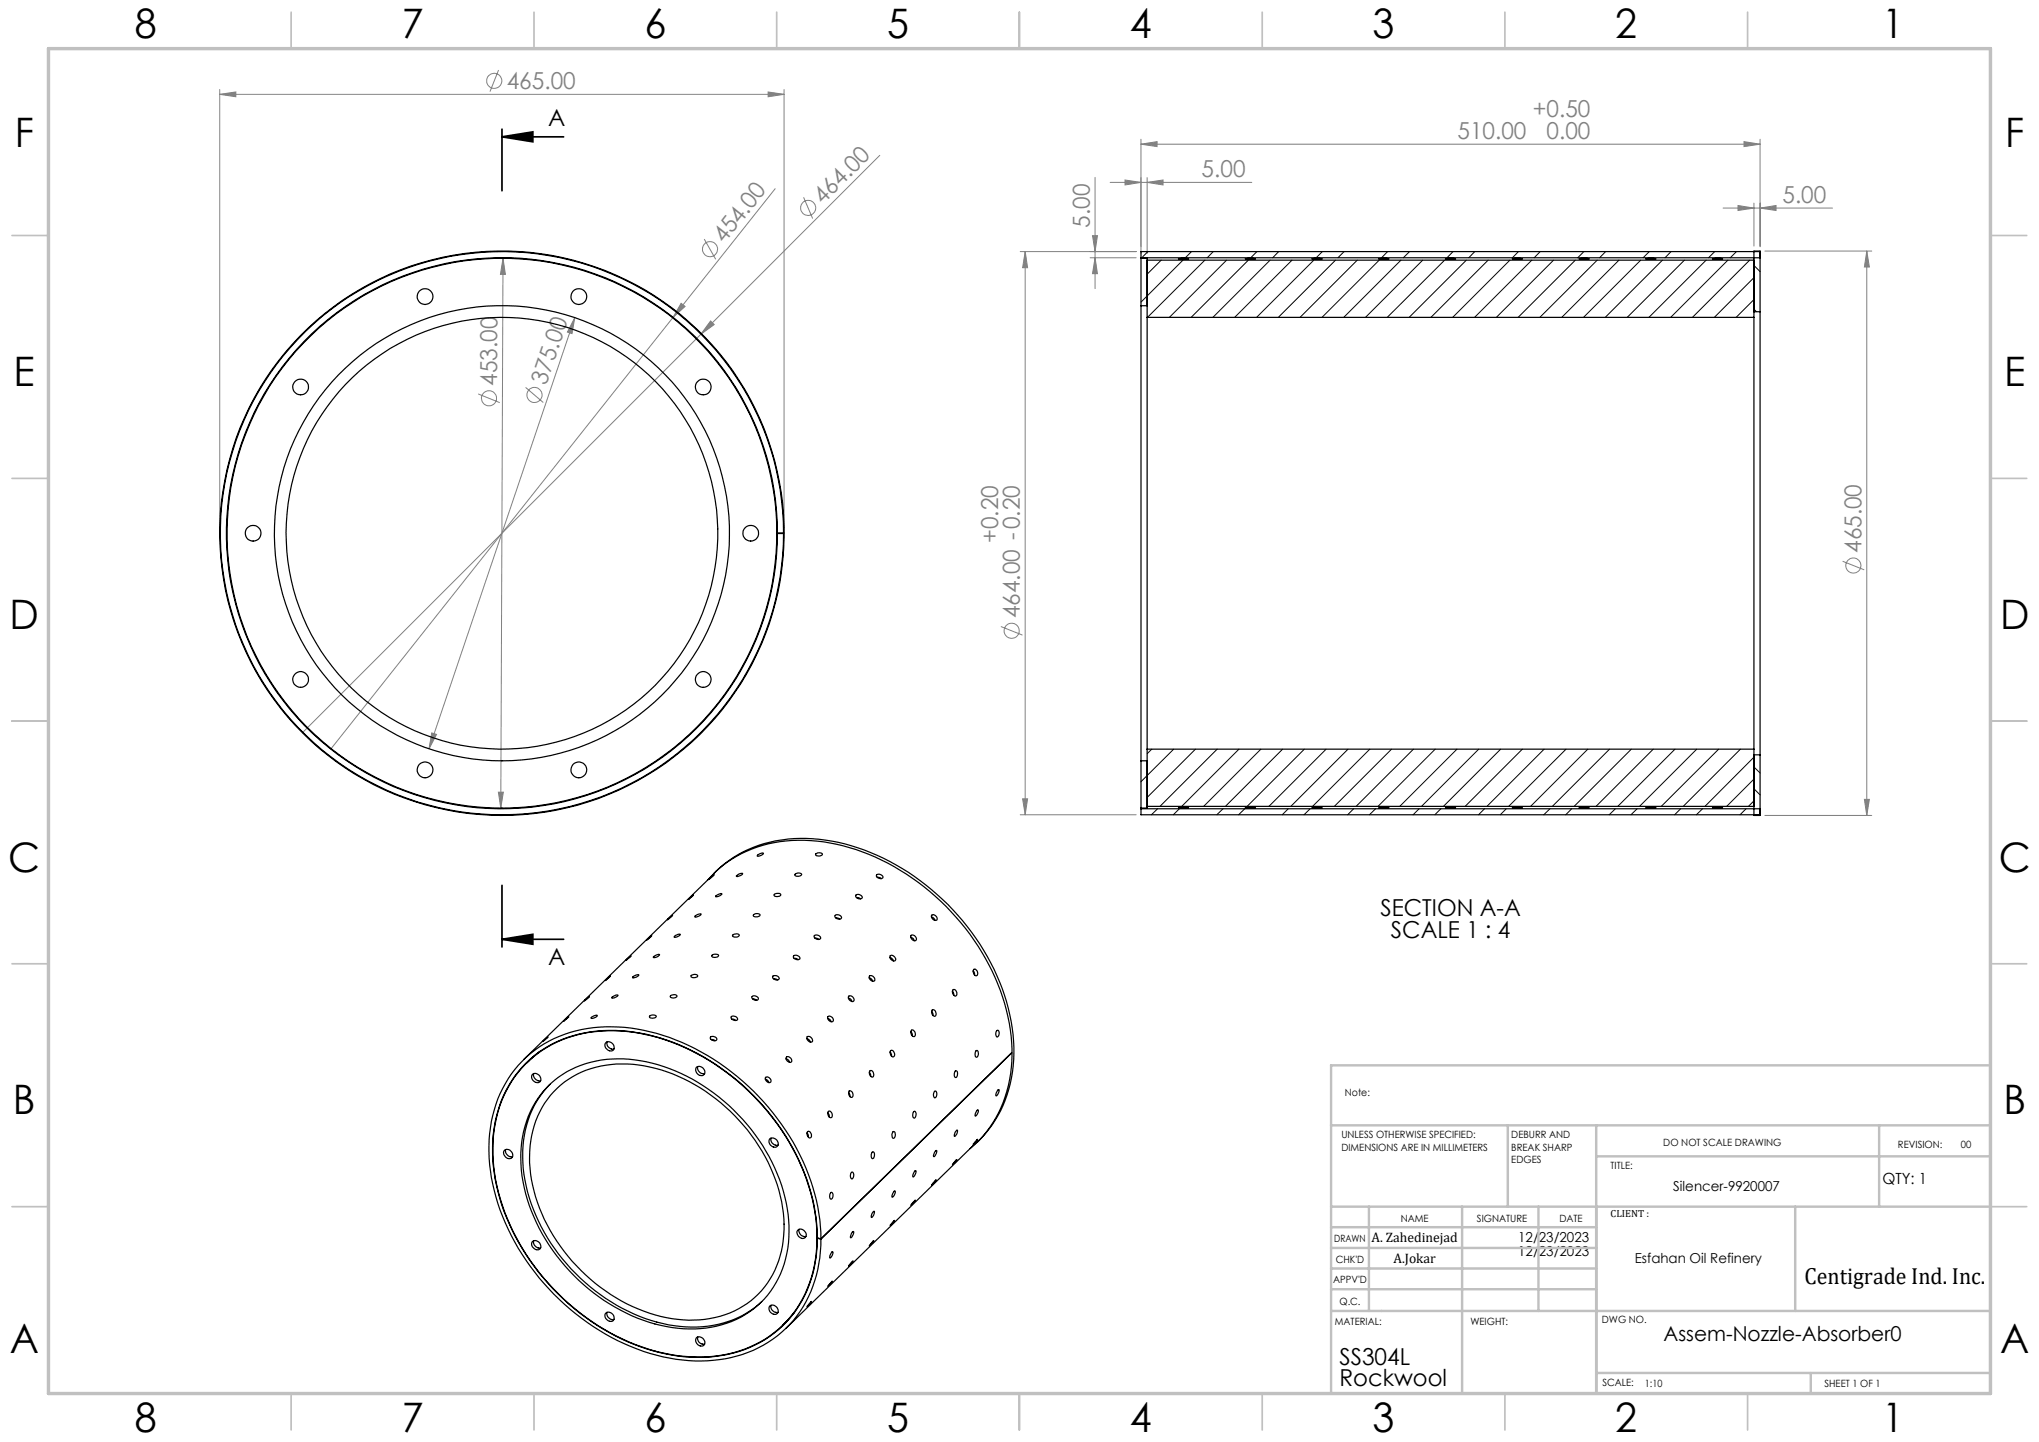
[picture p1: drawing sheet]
<svg xmlns="http://www.w3.org/2000/svg" width="420mm" height="297mm" viewBox="0 0 420 297" stroke-linecap="round" stroke-linejoin="round" font-family="sans-serif">
<g fill="none" stroke="#808080" stroke-width=".21">
<path d="M45.3 19.4l3.3-.5v1zM45.3 18.4v90.4M45.3 19.4h116.2M102.7 14.4l-1.8 4.5M158.2 18.9l3.3 .5-3.3 .5zM161.5 18.4v90.4M159.7 38.9l-21.1 26.5M181.2 32l-118.8 118.8M225.6 36.5v22.9M228.7 37.6h29.1M231.7 37.1l3.3 .5-3.3 .5zM235 29.7l3.3-.5v1z"/>
<path d="M235 28.7v23.5M235 29.7h127.5M236.3 37.6l3.3-.5v1zM236.3 36.6v15.6M359.2 29.2l3.3 .5-3.3 .5zM362.5 28.7v22.1M103.6 53.2l.5 3.3h-1zM103.6 53.2l-.4 113.2M145.1 49.2l2.3 4.2M165.5 40.6l1.9 4.4M210.1 51.8h23.9M211.2 51.8v116"/>
<path d="M211.2 51.8l.5 3.3h-1.1zM224.5 53.1h9.5M225 48.5h1.1l-.5 3.3zM225.6 53.1l.5 3.3h-1.1zM354.9 42.9h22.6M358 42.3l3.3 .6-3.3 .5zM361.3 41.8v8.9M362.5 42.9l3.3-.6v1.1zM363.5 51.7h22.1M384.5 51.7l.6 3.3h-1.1zM384.5 51.7v116.3M108.3 79.8l3.6 3.1"/>
<path d="M118.4 65.4l-.6 3.3-.9-.3zM118.4 65.4l-30 88.8M138.6 65.4l-70.5 88.9M140.3 62.5l.8 .6-2.5 2.3zM146.4 66.1l.7 .7-2.7 2zM98.5 81.1l4.4 1.8M379.6 115.6l4.4 1.8M206.2 129l4.4 1.8M88.9 151l1 .3-1.5 2.9zM102.7 163.2h1l-.5 3.2zM210.1 167.8h23.9M210.6 164.5h1.1l-.5 3.3z"/>
<path d="M363.5 168h22.1M384 164.6h1.1l-.6 3.4z"/>
<circle cx="101.8" cy="16.7" r="1.56"/>
<circle cx="146.2" cy="51.3" r="1.56"/>
<circle cx="166.5" cy="42.8" r="1.55"/>
<circle cx="100.7" cy="82" r="1.56"/>
<circle cx="110.1" cy="81.3" r="1.56"/>
<circle cx="381.8" cy="116.5" r="1.55"/>
<circle cx="208.4" cy="129.9" r="1.55"/>
</g>
<path d="M103.4 28.2h12.7M103.4 26.6v12.7M103.4 28.2l6.3-1v2zM103.4 182.3v12.7M103.4 193.5h12.7M103.4 193.5l6.3-1.1v2.1z" fill="none" stroke="#000" stroke-width=".35"/>
<g fill="none" stroke="#c0c0c0" stroke-width=".35">
<path d="M60 2.5v7.5M110 2.5v7.5M160 2.5v7.5M210 2.5v7.5M260 2.5v7.5M310 2.5v7.5M360 2.5v7.5M2.5 48.5h7.5M410 48.5h7.5M2.5 98.5h7.5M410 98.5h7.5M2.5 148.5h7.5"/>
<path d="M410 148.5h7.5M2.5 198.5h7.5M410 198.5h7.5M2.5 248.5h7.5M410 248.5h7.5M60 287v7.5M110 287v7.5M160 287v7.5M210 287v7.5M260 287v7.5M310 287v7.5M360 287v7.5"/>
</g>
<g fill="none" stroke="#c0c0c0" stroke-width=".5">
<path d="M410 219.4h-135.8v67.4M274.2 231.8h135.8M310.6 231.8v16.7M328.8 231.8v55.2M328.8 238.2h81.2M387.1 231.8v16.7M274.2 248.5h135.8M274.2 257h54.6M274.2 252.8h54.6M282 248.5v21.5M301.2 248.5v38.3M316.9 248.5v21.5"/>
<path d="M369.8 248.5v21.5M274.2 265.5h54.6M274.2 261.3h54.6M274.2 270h135.8M328.8 282.8h81.2M373 282.8v4.2"/>
</g>
<path d="M10 10h400v277h-400z" fill="none" stroke="#c0c0c0" stroke-width=".7"/>
<path d="M103.4 28.2l6.3-1v2zM103.4 193.5l6.3-1.1v2.1z" fill="#000"/>
<g fill="#808080">
<path d="M146.4 66.1l.7 .7-2.7 2z"/>
<path d="M140.3 62.5l.8 .6-2.5 2.3z"/>
<path d="M236.3 37.6l3.3-.5v1zM231.7 37.1l3.3 .5-3.3 .5z"/>
<path d="M45.3 19.4l3.3-.5v1zM158.2 18.9l3.3 .5-3.3 .5z"/>
<path d="M88.9 151l-.5 3.2 1.5-2.9zM118.4 65.4l-1.5 3 .9 .3z"/>
<path d="M102.7 163.2l.5 3.2 .5-3.2zM103.6 53.2l-.5 3.3h1z"/>
<path d="M225 48.5h1.1l-.5 3.3zM225.6 53.1l.5 3.3h-1.1zM384.5 51.7l.6 3.3h-1.1zM384 164.6h1.1l-.6 3.4zM211.2 51.8l.5 3.3h-1.1zM210.6 164.5h1.1l-.5 3.3z"/>
<path d="M358 42.3l3.3 .6-3.3 .5zM362.5 42.9l3.3-.6v1.1zM235 29.7l3.3-.5v1zM359.2 29.2l3.3 .5-3.3 .5z"/>
</g>
<g fill="none" stroke="#000" stroke-width=".25">
<path d="M235 53.1v.1M235 53.2h1.3v12.2M235 53.2v9.8M235 53.1h127.5M236.3 53.6h125M242.7 53.3h2.1zM256.5 53.3h2.1zM270.2 53.3h2.1zM284 53.3h2.1zM297.7 53.3h2.1zM311.5 53.3h2.1zM325.3 53.3h2z"/>
<path d="M339 53.3h2.1zM352.7 53.3h2.1zM362.5 51.8h-127.5v1.3M63 68.2a58 58 0 0 1 62.9-11.8 58 58 0 0 1 35.5 53.4h-1.3a56.7 56.7 0 0 0-83.9-49.7 56.7 56.7 0 0 0-3.7 97.4 56.7 56.7 0 0 0 87.4-43.1l.2-4.5h1.3a58 58 0 0 1-80.6 53.3 58 58 0 0 1-17.8-95zM235 63v93.7M235 63h1.3M236.3 65.4v88.9M236.3 65.4h125M361.3 65.4v88.9M361.3 64.2h1.2M362.5 64.2v91.3M362.5 64.2v-12.5h-1.2v13.7"/>
<path d="M235 156.7h1.3M235 156.7v9.7M236.3 154.3h125M236.3 154.3v12.1h-1.3M361.3 154.3v13.7h1.2v-12.5M361.3 155.5h1.2M147.1 179.8a25.3 25.3 0 0 1 20.3-7 44.7 44.7 0 0 1 27.9 13.5 44.9 44.9 0 0 1 13.5 29.3 25.5 25.5 0 0 1-7.5 19.7M147.2 179.9l-39.3 38.3M156 176.1a1.22 1.22 0 0 1 1.3-.3 1.34 1.34 0 0 1-1.3 .5zM168 175.9a.98 .98 0 0 1 1.4 .1 .92 .92 0 0 1-1.4 0zM235 166.4v.2M235 166.6v1.2h127.5"/>
<path d="M235 166.6h127.5M236.3 166.1h125M242.7 166.3l.6-.1 1.5 .1-1 .1zM256.5 166.3l.6-.1 1.5 .1-1.1 .1zM270.2 166.3l.6-.1 1.5 .1-1 .1zM284 166.3l.6-.1 1.5 .1-1.1 .1zM297.7 166.3l.6-.1 1.5 .1-1 .1zM311.5 166.3l.6-.1 1.5 .1-1.1 .1zM325.3 166.3l.5-.1 1.5 .1-1 .1zM339 166.3l.6-.1 1.5 .1-1.1 .1zM352.7 166.3l.6-.1 1.5 .1-1 .1zM129.2 197.6l.8-.7-1.1 .9z"/>
<path d="M133.3 193.5l1-.8-1.1 .9zM134.7 197a1.18 1.18 0 0 1 1.2-.3 1.27 1.27 0 0 1-1.4 .5zM137.5 189.4l1-.9zM138.9 192.9a1.16 1.16 0 0 1 1.3-.4 1.46 1.46 0 0 1-1.3 .5zM142 185l.8-.6-1 .9zM143.2 188.7a1.22 1.22 0 0 1 1.2-.4 1.46 1.46 0 0 1-1.3 .5zM145.8 181.2a25.1 25.1 0 0 1 21.2-8.1 44.7 44.7 0 0 1 27.9 13.6 44.9 44.9 0 0 1 13.6 29.3 25 25 0 0 1-8.7 20.6M146.2 181l.9-.8-1.1 .9zM146.7 196.7a1.01 1.01 0 0 1 1.3 .1 .83 .83 0 0 1-1.4 0zM147.4 184.6l.1-.1a1.18 1.18 0 0 1 1.2-.4v.1a1.35 1.35 0 0 1-1.3 .4zM151 192.6a.92 .92 0 0 1 1.3 0 .95 .95 0 0 1-1.4 .2zM151.7 180.4l.1-.1a1.12 1.12 0 0 1 1.2-.4 1.37 1.37 0 0 1-1.3 .6z"/>
<path d="M155.2 188.4a.94 .94 0 0 1 1.4 .1 .95 .95 0 0 1-1.4 .1zM159.5 184.2a.99 .99 0 0 1 1.3 .1 .8 .8 0 0 1-1.3 0zM163.5 196.9a.82 .82 0 0 1 1.2 .6 .78 .78 0 0 1-.8 .1 .78 .78 0 0 1-.4-.7zM163.6 197.4h.4l.4 .3M163.8 180.1a.92 .92 0 0 1 1.3 0 .98 .98 0 0 1-1.4 .1zM167.7 192.7a.84 .84 0 0 1 1.3 .6 .77 .77 0 0 1-.8 .1 .77 .77 0 0 1-.5-.7zM167.9 193.2l.8 .3M172 188.5a.79 .79 0 0 1 1.3 .7 .84 .84 0 0 1-1.3-.6zM172.2 189.1l.8 .2M176.2 184.4a.78 .78 0 0 1 .9-.1 .78 .78 0 0 1 .5 .7 .84 .84 0 0 1-1.4-.6zM176.4 184.9l.8 .2M180.6 180.2a.85 .85 0 0 1 1.3 .6 .76 .76 0 0 1-.9 .1 .76 .76 0 0 1-.4-.7z"/>
<path d="M180.7 180.7l.6 .1 .2 .2M183.3 197.2l.3 .1 .4 .6M183.4 196.8a.75 .75 0 0 1 .8 .2 .75 .75 0 0 1 .1 .9 .85 .85 0 0 1-.9-1.1zM187.6 193l.5 .3 .2 .4M187.7 192.6a.75 .75 0 0 1 .8 .3 .75 .75 0 0 1 .1 .8 .83 .83 0 0 1-.9-1.1zM191.9 188.6a.71 .71 0 0 1 .9 .1 .71 .71 0 0 1 .1 .8 .87 .87 0 0 1-1-.9zM191.9 188.9l.4 .2 .3 .5M200.4 200l.2 .2 .1 .6M200.6 199.7a.7 .7 0 0 1 .7 .4 .7 .7 0 0 1-.3 .9 .97 .97 0 0 1-.4-1.3zM108.2 219.2a24.7 24.7 0 0 1 19.5-6.9 43.5 43.5 0 0 1 28.5 14.5 43.1 43.1 0 0 1 12 26.6 24.5 24.5 0 0 1-8.7 21 26.3 26.3 0 0 1-20.6 4.7 46 46 0 0 1-29.5-19.2 39.8 39.8 0 0 1-7.8-25.9 24 24 0 0 1 6.6-14.8zM111.3 216.5l-2.8 2.4M111.8 214.5l1.1-.9z"/>
<path d="M116.1 210.3l1.1-.9zM120.5 206l.9-.8-1 1zM121.7 209.6l.1-.1a1.22 1.22 0 0 1 1.2-.3 1.34 1.34 0 0 1-1.3 .5zM124.6 202l1.1-1zM124.8 214.7a1.1 1.1 0 0 1 1.4 .3 1.1 1.1 0 0 1 0 1.4 1.15 1.15 0 0 1-1.3-.4 1.15 1.15 0 0 1-.1-1.3zM125.1 214.6a1.19 1.19 0 0 0 1.4 1.4M126.1 205.4a1.05 1.05 0 0 1 1.2-.4l-.1 .1a1.27 1.27 0 0 1-1.2 .4zM130.5 201.1l1.1-.3a1.16 1.16 0 0 1-1.3 .6zM133.8 209.3a.96 .96 0 0 1 1.4 .1 .99 .99 0 0 1-1.4 0zM138.1 205.1a.9 .9 0 0 1 1.4 .1 .79 .79 0 0 1-1.4 0zM142.4 200.9a.94 .94 0 0 1 1.3 .1 .95 .95 0 0 1-1.4 .1zM143.5 219.7a1.11 1.11 0 0 1 1.4 .4 1.11 1.11 0 0 1 0 1.4 1.14 1.14 0 0 1-1.3-.4 1.14 1.14 0 0 1-.1-1.4z"/>
<path d="M143.7 219.7a1.22 1.22 0 0 0 1.4 1.4M146.4 213.6a.82 .82 0 0 1 1.2 .6 .74 .74 0 0 1-.8 .1 .74 .74 0 0 1-.4-.7zM146.5 214.1l.8 .2M150.6 209.4a.82 .82 0 0 1 1.3 .6 .79 .79 0 0 1-.8 .1 .79 .79 0 0 1-.5-.7zM150.7 209.9h.5l.4 .3M154.9 205.3a.78 .78 0 0 1 .8-.1 .78 .78 0 0 1 .5 .6 .81 .81 0 0 1-1.3-.5zM155 205.7l.9 .3M159.1 201.1a.78 .78 0 0 1 .9-.1 .78 .78 0 0 1 .4 .7 .84 .84 0 0 1-1.3-.6zM159.3 201.6l.8 .2M161.9 218.1l.5 .2 .2 .5M162 217.7a.73 .73 0 0 1 .9 .2 .73 .73 0 0 1 0 .9 .81 .81 0 0 1-.9-1.1zM166.2 213.9l.5 .3 .2 .4"/>
<path d="M166.3 213.5a.77 .77 0 0 1 .8 .2 .77 .77 0 0 1 .1 .9 .86 .86 0 0 1-.9-1.1zM170.5 209.8l.5 .2 .2 .4M170.6 209.4a.73 .73 0 0 1 .8 .2 .73 .73 0 0 1 .1 .8 .81 .81 0 0 1-.9-1zM174.8 205.6l.4 .2 .3 .5M174.8 205.2a.75 .75 0 0 1 .9 .2 .75 .75 0 0 1 .1 .9 .83 .83 0 0 1-1-1.1zM179 201.4l.5 .2 .2 .5M179.1 201a.74 .74 0 0 1 .8 .2 .74 .74 0 0 1 .1 .9 .81 .81 0 0 1-.9-1.1zM183.3 216.7l.3 .8M183.5 216.4a.7 .7 0 0 1 .7 .5 .7 .7 0 0 1-.3 .8 .97 .97 0 0 1-.4-1.3zM187.6 212.5l.3 .4v.5M187.7 212.2a.71 .71 0 0 1 .8 .5 .71 .71 0 0 1-.3 .8 .92 .92 0 0 1-.5-1.3zM191.9 208.3l.3 .9"/>
<path d="M192 208a.71 .71 0 0 1 .8 .5 .71 .71 0 0 1-.3 .8 .94 .94 0 0 1-.5-1.3zM196.2 204.1l.3 .9M196.3 203.9a.7 .7 0 0 1 .7 .5 .7 .7 0 0 1-.3 .8l-.5-.6zM201 216.4h.2a.84 .84 0 0 1-.1 1.4 1.02 1.02 0 0 1-.1-1.4zM205.4 212.3l.1-.1a.84 .84 0 0 1-.1 1.4 .98 .98 0 0 1 0-1.3zM208.4 216.8l-39.3 38.4M208.4 216.9l-39.3 38.3M104 236.9a1.11 1.11 0 0 1 1.3 .3 1.11 1.11 0 0 1 0 1.4 1.14 1.14 0 0 1-1.3-.4 1.14 1.14 0 0 1 0-1.3zM104.2 236.8a1.22 1.22 0 0 0 1.4 1.4M109.7 221.2a1.08 1.08 0 0 1 1.4 .3 1.08 1.08 0 0 1 0 1.4 1.13 1.13 0 0 1-1.3-.4 1.13 1.13 0 0 1-.1-1.3zM109.9 221.1a1.23 1.23 0 0 0 1.5 1.5M112.7 223.9a20.8 20.8 0 0 1 18-5.6 38.1 38.1 0 0 1 25.7 16.5 32.1 32.1 0 0 1 5.9 22.3 19.1 19.1 0 0 1-19.1 16.6 34.9 34.9 0 0 1-25-11 36.2 36.2 0 0 1-10.9-22.8 20.9 20.9 0 0 1 5.4-16z"/>
<path d="M113.3 223.3a21.2 21.2 0 0 0-5.5 17.4 38.4 38.4 0 0 0 19.2 28.1 28.9 28.9 0 0 0 22 3.7 18.2 18.2 0 0 0 7.9-4.4M114.1 224.9a19.9 19.9 0 0 1 17.5-5.5 36.4 36.4 0 0 1 25.4 17.7 29.8 29.8 0 0 1 4.2 19.5 18 18 0 0 1-18.2 15.3 32.2 32.2 0 0 1-21.4-8.4 35.2 35.2 0 0 1-12.5-24 20 20 0 0 1 5-14.6zM157.7 222.3l.4 .2 .3 .5M157.7 221.9a.74 .74 0 0 1 .9 .2 .74 .74 0 0 1 0 .9 .81 .81 0 0 1-.9-1.1zM158.6 234.5a1.1 1.1 0 0 1 1.4 .3 1.1 1.1 0 0 1-.1 1.4 1.14 1.14 0 0 1-1.2-.4 1.14 1.14 0 0 1-.1-1.3zM158.8 234.4a1.22 1.22 0 0 0 1.5 1.5M166.2 233.4l.3 .8M166.4 233.1a.7 .7 0 0 1 .7 .5 .7 .7 0 0 1-.3 .8 .9 .9 0 0 1-.4-1.3zM170.5 229.2l.3 .4v.4M170.6 228.9a.71 .71 0 0 1 .8 .5 .71 .71 0 0 1-.3 .8 .94 .94 0 0 1-.5-1.3zM174.8 225l.3 .9M174.9 224.7a.71 .71 0 0 1 .8 .5 .71 .71 0 0 1-.3 .8 .92 .92 0 0 1-.5-1.3z"/>
<path d="M179.1 220.8l.3 .9M179.2 220.6a.7 .7 0 0 1 .7 .4 .7 .7 0 0 1-.3 .9 .9 .9 0 0 1-.4-1.3zM179.6 237.4l.2-.2a.84 .84 0 0 1-.1 1.5l-.2-.4zM183.9 233.1l.2-.1a.84 .84 0 0 1-.1 1.5 1.02 1.02 0 0 1-.1-1.4zM188.2 228.9h.1a.84 .84 0 0 1 0 1.4 .97 .97 0 0 1-.1-1.4zM192.4 224.9l.2-.2a.84 .84 0 0 1-.1 1.4l-.2-.6zM192.7 237h.2a1.13 1.13 0 0 1-.6 1.2l.1-.7zM196.7 239.1l.4-.3-.9 1.1zM196.8 220.6l.1-.1a.84 .84 0 0 1-.1 1.4 1.08 1.08 0 0 1 0-1.3zM197 232.8h.1a.98 .98 0 0 1-.5 1.2l.1-.7zM201.2 235.2l-39.3 38.4M201.2 228.7l.2-.1a.95 .95 0 0 1-.5 1.2v-.5z"/>
<path d="M201.3 234.7h.1l-1 1zM205.6 224.5l.1-.1a1.15 1.15 0 0 1-.6 1.3l.1-.5zM109.7 255.7a1.08 1.08 0 0 1 1.4 .2 1.08 1.08 0 0 1 0 1.4 1.14 1.14 0 0 1-1.3-.3 1.14 1.14 0 0 1-.1-1.3zM109.9 255.5a1.23 1.23 0 0 0 1.5 1.5M164.3 253.4a1.07 1.07 0 0 1 1.4 .2 1.07 1.07 0 0 1 0 1.4 1.16 1.16 0 0 1-1.2-.3 1.16 1.16 0 0 1-.2-1.3zM164.6 253.2a1.23 1.23 0 0 0 1.4 1.5M168.3 255a24 24 0 0 1-9 19.7 26.5 26.5 0 0 1-20.8 4.4 46.6 46.6 0 0 1-31-22 37.4 37.4 0 0 1-5.5-25.9 22.8 22.8 0 0 1 20.9-18.8 38.6 38.6 0 0 1 25.8 7.7 46.9 46.9 0 0 1 19 28.3l.4 2.7 .2 3.8 .8 .3M168.3 255l.8 .2M168.4 255h-.1M169.1 255.2a42.9 42.9 0 0 0-10.9-27.2 46.3 46.3 0 0 0-28.3-16.3 26.4 26.4 0 0 0-21.5 6.1 25 25 0 0 0-7.7 19.4 43.4 43.4 0 0 0 11.3 27.1 46.2 46.2 0 0 0 27.2 15.7 26.8 26.8 0 0 0 21.8-5.6 24.7 24.7 0 0 0 8.1-19.2M171.1 245.6h.1a.84 .84 0 0 1 0 1.4 .97 .97 0 0 1-.1-1.4zM171.3 257.9l.1-.1a1 1 0 0 1-.5 1.3l.1-.5z"/>
<path d="M175.4 241.5l.1-.1a.84 .84 0 0 1-.1 1.4 .97 .97 0 0 1 0-1.3zM175.5 253.8l.2-.2a.95 .95 0 0 1-.4 1.3l-.1-.1zM175.6 259.8l.1-.1-.9 1.1zM179.8 249.6l.2-.1a.95 .95 0 0 1-.4 1.3 .76 .76 0 0 1 .2-1.2zM179.8 255.6l.2-.1-.9 1.1zM183.9 251.7l.4-.3-1 1zM184.2 245.4l.1-.1a.98 .98 0 0 1-.6 1.3l.1-.5zM188.4 241.3l.2-.2a.95 .95 0 0 1-.4 1.3l-.2-.2zM188.5 247.2l-.9 1zM192.6 243.2l.2-.2-.9 1.1zM124.8 270.4a1.1 1.1 0 0 1 1.4 .3 1.1 1.1 0 0 1 0 1.4 1.15 1.15 0 0 1-1.3-.4 1.15 1.15 0 0 1-.1-1.3zM125.1 270.3a1.19 1.19 0 0 0 1.4 1.4"/>
<path d="M143.4 275.6a1.08 1.08 0 0 1 1.4 .1 1.08 1.08 0 0 1 .1 1.5 1.19 1.19 0 0 1-1.3-.4 1.19 1.19 0 0 1-.2-1.2zM143.7 275.4a1.19 1.19 0 0 0 1.4 1.4M158.6 268.9a1.1 1.1 0 0 1 1.4 .3 1.1 1.1 0 0 1-.1 1.4 1.14 1.14 0 0 1-1.2-.4 1.14 1.14 0 0 1-.1-1.3zM158.8 268.8a1.22 1.22 0 0 0 1.5 1.5M163.7 270.3l-2.4 2.6M167 268.1l.1-.1-.9 1.1zM171.4 263.9l-.9 1z"/>
<circle cx="61.9" cy="79.7" r="1.62"/>
<circle cx="87.6" cy="61.1" r="1.63"/>
<circle cx="119.2" cy="61.1" r="1.63"/>
<circle cx="144.9" cy="79.7" r="1.63"/>
<circle cx="52.1" cy="109.8" r="1.63"/>
<circle cx="103.4" cy="109.8" r="58.1"/>
<circle cx="103.4" cy="109.8" r="44.5"/>
<circle cx="103.4" cy="109.8" r="46.9"/>
<circle cx="103.4" cy="109.8" r="56.6"/>
<circle cx="154.6" cy="109.8" r="1.62"/>
<circle cx="61.9" cy="140" r="1.62"/>
<circle cx="144.9" cy="139.9" r="1.63"/>
<circle cx="87.6" cy="158.6" r="1.63"/>
<circle cx="119.2" cy="158.6" r="1.63"/>
</g>
<g fill="none" stroke="#000" stroke-width=".21">
<path d="M235.1 53.2h-.1M236.4 51.8l-1.2 1.3M239.2 53.6l-2.9 2.9M243.7 53.6l-8.7 8.6M245.4 51.8l-1.2 1.3M248.2 53.6l-11.8 11.8M249.9 51.8l-1.2 1.3M252.7 53.6l-11.8 11.8M257.1 53.6l-11.7 11.8M258.9 51.8l-1.3 1.3M261.6 53.6l-11.8 11.8M263.4 51.8l-1.3 1.3"/>
<path d="M266.1 53.6l-11.8 11.8M270.6 53.6l-11.8 11.8M272.4 51.8l-1.3 1.3M275.1 53.6l-11.8 11.8M276.9 51.8l-1.3 1.3M279.6 53.6l-11.8 11.8M284.1 53.6l-11.8 11.8M285.8 51.8l-1.2 1.3M288.6 53.6l-11.8 11.8M290.3 51.8l-1.2 1.3M293.1 53.6l-11.8 11.8M297.6 53.6l-11.9 11.8"/>
<path d="M299.3 51.8l-1.2 1.3M302 53.6l-11.7 11.8M303.8 51.8l-1.3 1.3M306.5 53.6l-11.8 11.8M311 53.6l-11.8 11.8M312.8 51.8l-1.3 1.3M315.5 53.6l-11.8 11.8M317.3 51.8l-1.3 1.3M320 53.6l-11.8 11.8M324.5 53.6l-11.8 11.8M326.2 51.8l-1.2 1.3M329 53.6l-11.8 11.8"/>
<path d="M330.7 51.8l-1.2 1.3M333.5 53.6l-11.8 11.8M338 53.6l-11.8 11.8M339.7 51.8l-1.2 1.3M342.4 53.6l-11.7 11.8M344.2 51.8l-1.2 1.3M347 53.6l-11.8 11.8M351.4 53.6l-11.7 11.8M353.2 51.8l-1.3 1.3M355.9 53.6l-11.8 11.8M357.7 51.8l-1.3 1.3M360.4 53.6l-11.8 11.8"/>
<path d="M361.3 54.7l1.2 1.2M361.3 57.2l-8.2 8.2M361.3 63.7l.5 .5M361.3 61.7l-3.7 3.7M237.2 154.3l-.9 1M241.8 154.3l-6.8 6.7M246.2 154.3l-9.9 9.9M250.7 154.3l-11.8 11.8M255.2 154.3l-11.8 11.8M259.7 154.3l-11.8 11.8M264.2 154.3l-11.8 11.8M268.7 154.3l-11.8 11.8"/>
<path d="M273.2 154.3l-11.8 11.8M277.7 154.3l-11.8 11.8M282.2 154.3l-11.8 11.8M286.6 154.3l-11.8 11.8M291.1 154.3l-11.8 11.8M295.6 154.3l-11.8 11.8M300.1 154.3l-11.8 11.8M304.6 154.3l-11.8 11.8M309.1 154.3l-11.8 11.8M313.6 154.3l-11.8 11.8M318.1 154.3l-11.8 11.8M322.6 154.3l-11.8 11.8"/>
<path d="M327.1 154.3l-11.8 11.8M331.5 154.3l-11.7 11.8M336 154.3l-11.8 11.8M340.5 154.3l-11.7 11.8M345 154.3l-11.8 11.8M349.5 154.3l-11.8 11.8M354 154.3l-11.8 11.8M358.5 154.3l-11.8 11.8M361.3 158l1.2 1.2M361.3 156l-10.1 10.1M238.4 166.6l-1.2 1.2M242.9 166.6l-1.2 1.2"/>
<path d="M251.9 166.6l-1.3 1.2M256.4 166.6l-1.3 1.2M265.4 166.6l-1.3 1.2M269.9 166.6l-1.3 1.2M278.8 166.6l-1.2 1.2M283.4 166.6l-1.3 1.2M292.3 166.6l-1.2 1.2M296.8 166.6l-1.2 1.2M305.8 166.6l-1.2 1.2M310.3 166.6l-1.3 1.2M319.3 166.6l-1.3 1.2M323.7 166.6l-1.2 1.2"/>
<path d="M332.7 166.6l-1.2 1.2M337.2 166.6l-1.2 1.2M346.2 166.6l-1.3 1.2M350.7 166.6l-1.3 1.2M359.7 166.6l-1.3 1.2M361.3 165l-1.1 1.1M361.3 162.5l1.2 1.2M361.3 160.5l-5.6 5.6"/>
</g>
<g font-size="8.4">
<text x="27.7" y="7.9">8</text>
<text x="82.7" y="7.9">7</text>
<text x="132.7" y="7.9">6</text>
<text x="182.7" y="7.9">5</text>
<text x="232.7" y="7.9">4</text>
<text x="282.7" y="7.9">3</text>
<text x="332.7" y="7.9">2</text>
<text x="387.7" y="7.9">1</text>
<text x="3" y="30.3">F</text>
<text x="413" y="30.3">F</text>
<text x="2.8" y="79.5">E</text>
<text x="412.8" y="79.5">E</text>
<text x="2" y="129.5">D</text>
<text x="412" y="129.5">D</text>
<text x="1.7" y="179.5">C</text>
<text x="411.7" y="179.5">C</text>
<text x="2.7" y="229.5">B</text>
<text x="412.7" y="229.5">B</text>
<text x="2" y="278.8">A</text>
<text x="412" y="278.8">A</text>
<text x="27.7" y="294.9">8</text>
<text x="82.7" y="294.9">7</text>
<text x="132.7" y="294.9">6</text>
<text x="182.7" y="294.9">5</text>
<text x="232.7" y="294.9">4</text>
<text x="282.7" y="294.9">3</text>
<text x="332.7" y="294.9">2</text>
<text x="387.7" y="294.9">1</text>
</g>
<g font-size="4.8" fill="#808080">
<text x="104.4" y="18.3">465.00</text>
<text x="300.2" y="28.5">510.00</text>
<text x="315.7" y="24.1">+0.50</text>
<text x="318.6" y="28.6">0.00</text>
<text x="247.5" y="36.5">5.00</text>
<text x="367.2" y="41.8">5.00</text>
<text x="169.5" y="42.2" transform="rotate(-45 169.5 42.2)">464.00</text>
<text x="224.5" y="46.9" transform="rotate(-90 224.5 46.9)">5.00</text>
<text x="149.2" y="50.3" transform="rotate(-52 149.2 50.3)">454.00</text>
<text x="102.4" y="79.5" transform="rotate(-90 102.4 79.5)">453.00</text>
<text x="112.5" y="79.4" transform="rotate(-71 112.5 79.4)">375.00</text>
<text x="205.6" y="111.8" transform="rotate(-90 205.6 111.8)">+0.20</text>
<text x="383.4" y="113.9" transform="rotate(-90 383.4 113.9)">465.00</text>
<text x="210" y="127.3" transform="rotate(-90 210 127.3)">464.00 -0.20</text>
</g>
<g font-size="4.8">
<text x="112.9" y="25.9">A</text>
<text x="284.3" y="188.6">SECTION A-A</text>
<text x="286.5" y="193.1">SCALE 1 : 4</text>
<text x="112.9" y="198.8">A</text>
<text x="371.7" y="264.5">Centigrade Ind. Inc.</text>
<text x="275.9" y="281">SS304L</text>
<text x="275.9" y="285.6">Rockwool</text>
</g>
<text font-size="4.2" x="342.6" y="276.1">Assem-Nozzle-Absorber0</text>
<text font-size="3.2" x="387.7" y="243.9">QTY: 1</text>
<g font-size="2.8">
<text x="344.7" y="245.3">Silencer-9920007</text>
<text x="282.5" y="255.9">A. Zahedinejad</text>
<text x="312.7" y="255.9">12/23/2023</text>
<text x="287" y="260.1">A.Jokar</text>
<text x="312.7" y="258.7">12/23/2023</text>
<text x="336.7" y="260.1">Esfahan Oil Refinery</text>
</g>
<g font-size="2.1">
<text x="277" y="225.8">Note:</text>
<text x="276.3" y="234.5">UNLESS OTHERWISE SPECIFIED:</text>
<text x="276.3" y="237">DIMENSIONS ARE IN MILLIMETERS</text>
<text x="311.3" y="234.5">DEBURR AND</text>
<text x="311.3" y="237">BREAK SHARP</text>
<text x="311.3" y="239.5">EDGES</text>
<text x="342.6" y="235.9">DO NOT SCALE DRAWING</text>
<text x="391" y="236.5">REVISION:</text>
<text x="403.9" y="236.5">00</text>
<text x="331.8" y="240.8">TITLE:</text>
<text x="288.5" y="251.7">NAME</text>
<text x="304.2" y="251.7">SIGNATURE</text>
<text x="321.2" y="251.7">DATE</text>
<text x="331.8" y="250.7">CLIENT :</text>
<text x="274.8" y="255.8">DRAWN</text>
<text x="275.1" y="260.1">CHK'D</text>
<text x="274.6" y="264.2">APPV'D</text>
<text x="275.9" y="268.7">Q.C.</text>
<text x="275" y="273">MATERIAL:</text>
<text x="302.9" y="273">WEIGHT:</text>
<text x="330" y="272.5">DWG NO.</text>
<text x="330.1" y="285.6">SCALE:</text>
<text x="338.8" y="285.6">1:10</text>
<text x="375.8" y="285.6">SHEET 1 OF 1</text>
</g>
</svg>
